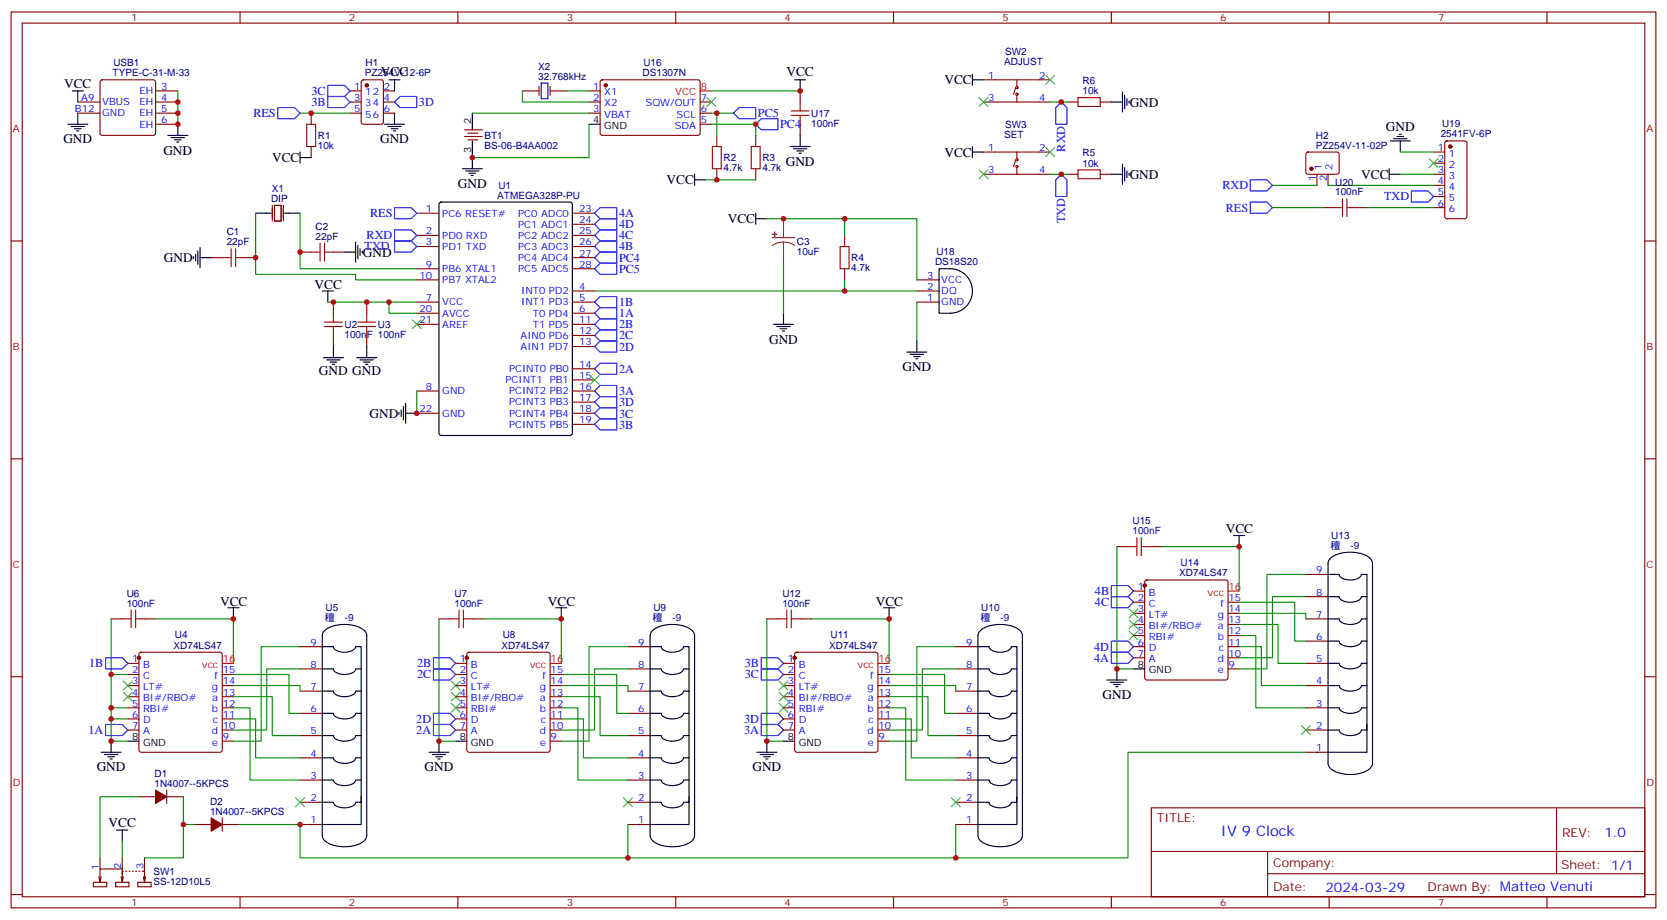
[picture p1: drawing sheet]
<svg xmlns="http://www.w3.org/2000/svg" width="529mm" height="292mm" viewBox="0 0 529 292" stroke-linecap="round" stroke-linejoin="round" font-family="sans-serif">
<g fill="none" stroke="#870000" stroke-width=".35">
<path d="M3.5 3.8h522.1v284.3h-522.1zM7.1 7.3h515v277.3h-515zM76.2 3.8v3.5M145.3 3.8v3.5M214.5 3.8v3.5M283.6 3.8v3.5M352.8 3.8v3.5M421.9 3.8v3.5M491.1 3.8v3.5M24.7 32.4h7M24.7 35.9h7M32 25.5l.5-.2h16.2l.5 .2 .2 .5v16.3l-.2 .5-.5 .2h-16.2l-.5-.3-.3-.4v-16.3z"/>
<path d="M49.4 32.4h7M49.4 35.9h7M49.4 28.9h7M49.4 39.4h7M98.8 35.9v3.5M111.1 32.4h3.6M111.1 35.9h3.6M111.1 28.9h3.6M114.9 25.5l.5-.2h5.6l.7 .5v12.9l-.5 .7h-5.8l-.7-.4v-13zM121.7 32.4h3.5M121.7 35.9h3.5M121.7 28.9h3.5"/>
<path d="M165.8 28.9h5.3M171.1 27.4v2.9M174.6 28.9h5.3M174.6 27.4v2.9M187 32.4h3.5M187 35.9h3.5M187 28.9h3.5M190.7 25.5l.5-.2 30.6 .1 .4 .6v16.5l-.7 .5-30.6-.1-.4-.6v-16.3zM222.2 32.4h3.6M222.2 35.9h3.6M222.2 39.4h3.6M254 28.9v3.5"/>
<path d="M254 39.4v3.6M312.2 32.4h21.2M312.2 25.3h21.2M322.4 27.8l-.7 2.1M322.8 30.3v2.1M322.8 25.3v2.1M338.7 32.4h3.5M349.2 32.4h3.6M98.8 46.5v3.5M147.5 43.3h5.6M147.5 41.2h5.6M148.5 44.4h3.2"/>
<path d="M148.5 42.3h3.2M227.5 43v3.5M227.5 53.6v3.5M239.9 43v3.5M239.9 53.6v3.5M312.2 48.3h21.2M312.2 55.3h21.2M322.4 50.7l-.7 2.1M322.8 53.2v2.1M322.8 48.3v2.1M338.7 55.3h3.5M349.2 55.3h3.6"/>
<path d="M414.7 48.5l.5-.2h9.5l.4 .7-.1 5.9-.6 .4-9.5-.1-.4-.6v-5.6zM418 55.3v3.5M421.6 55.3v3.5M455.1 48.3h3.5M455.1 55.3h3.5M455.1 51.8h3.5M455.1 58.8h3.5M458.8 44.9l.5-.2h5.7l.6 .5 .1 23.5-.5 .7h-5.9l-.6-.4-.1-23.6zM3.5 76.5h3.6M86.4 65.2v4.9M87.1 65.2h2.2v4.9h-2.2zM90 65.2v4.9"/>
<path d="M132.3 67.7h7M132.3 74.7h7M132.3 78.2h7M181.7 67.7h7M181.7 74.7h7M181.7 78.2h7M181.7 71.2h7M268.1 74.7v3.5M419.8 65.9h3.5M430.4 65.9h3.5M455.1 62.4h3.5M455.1 65.9h3.5"/>
<path d="M522.1 76.5h3.5M67 81.8h3.6M77.6 81.8h3.5M95.2 80h3.6M105.8 95.9v3.5M105.8 80h3.6M116.4 95.9v3.5M132.3 95.9h7M132.3 99.4h7M132.3 85.3h7M132.3 88.8h7M181.7 92.4h7"/>
<path d="M181.7 95.9h7M181.7 99.4h7M181.7 85.3h7M181.7 81.8h7M268.1 85.3v3.5M291 92.4h7.1M291 95.9h7.1M291 88.8h7.1M105.8 106.5v3.5M116.4 106.5v3.5M132.3 102.9h7M181.7 102.9h7"/>
<path d="M181.7 106.5h7M181.7 110h7M181.7 117.1h7M132.3 124.1h7M132.3 131.2h7M181.7 124.1h7M181.7 120.6h7M181.7 127.6h7M181.7 131.2h7M181.7 134.7h7M3.5 145.6h3.6M522.1 145.6h3.5"/>
<path d="M354.5 173.5h3.6M365.1 173.5h3.6M35.3 196.4h3.5M45.9 196.4h3.5M139.3 196.4h3.6M149.9 196.4h3.6M243.4 196.4h3.5M254 196.4h3.5M359.8 187.6h3.6M359.8 191.1h3.6M359.8 194.7h3.6M359.8 198.2h3.6"/>
<path d="M363.6 184.3l.5-.2h25l.5 .2 .2 .5v30.3l-.2 .5-.5 .2h-25l-.5-.2-.2-.5v-30.3zM389.8 191.1h3.5M389.8 194.7h3.5M389.8 198.2h3.5M414.5 196.4h7.1M414.5 189.4h7.1M414.5 182.3h7.1M3.5 214.8h3.6M40.6 210.5h3.5M40.6 214.1h3.5M40.6 217.6h3.5M44.3 207.2l.5-.2h25l.5 .2 .3 .5v30.4l-.3 .5-.5 .2h-25l-.5-.3-.2-.4v-30.4z"/>
<path d="M70.6 214.1h3.5M70.6 217.6h3.5M95.2 219.4h7.1M95.2 212.3h7.1M95.2 205.2h7.1M144.6 210.5h3.6M144.6 214.1h3.6M144.6 217.6h3.6M148.4 207.2l.5-.2h25l.5 .2 .2 .5v30.4l-.2 .5-.5 .2h-25l-.5-.3-.2-.4v-30.4zM174.6 214.1h3.6M174.6 217.6h3.6M199.3 219.4h7.1"/>
<path d="M199.3 212.3h7.1M199.3 205.2h7.1M248.7 210.5h3.5M248.7 214.1h3.5M248.7 217.6h3.5M252.5 207.2l.4-.2h25.1l.5 .2 .2 .5v30.4l-.2 .5-.5 .2h-25.1l-.5-.3-.2-.4v-30.4zM278.7 214.1h3.5M278.7 217.6h3.5M303.4 219.4h7M303.4 212.3h7M303.4 205.2h7M359.8 205.2h3.6"/>
<path d="M359.8 201.7h3.6M359.8 208.8h3.6M389.8 212.3h3.5M389.8 205.2h3.5M389.8 201.7h3.5M389.8 208.8h3.5M414.5 210.5h7.1M414.5 217.6h7.1M414.5 203.5h7.1M522.1 214.8h3.5M40.6 221.1h3.5M40.6 224.6h3.5"/>
<path d="M40.6 228.2h3.5M40.6 231.7h3.5M70.6 221.1h3.5M70.6 224.6h3.5M70.6 228.2h3.5M70.6 231.7h3.5M70.6 235.2h3.5M95.2 233.5h7.1M95.2 226.4h7.1M144.6 221.1h3.6M144.6 224.6h3.6M144.6 228.2h3.6"/>
<path d="M144.6 231.7h3.6M174.6 221.1h3.6M174.6 224.6h3.6M174.6 228.2h3.6M174.6 231.7h3.6M174.6 235.2h3.6M199.3 233.5h7.1M199.3 226.4h7.1M248.7 221.1h3.5M248.7 224.6h3.5M248.7 228.2h3.5M248.7 231.7h3.5"/>
<path d="M278.7 221.1h3.5M278.7 224.6h3.5M278.7 228.2h3.5M278.7 231.7h3.5M278.7 235.2h3.5M303.4 233.5h7M303.4 226.4h7M414.5 224.6h7.1M414.5 231.7h7.1M414.5 238.8h7.1M44.1 252.9h5.3M52.9 250.8v4.2"/>
<path d="M52.9 252.9h5.3M70.6 259.6v4.2M95.2 254.6h7.1M95.2 247.6h7.1M95.2 240.5h7.1M199.3 254.6h7.1M199.3 247.6h7.1M199.3 240.5h7.1M303.4 254.6h7M303.4 247.6h7M303.4 240.5h7M365.5 256.4h156.6v28.2h-156.6z"/>
<path d="M494.1 256.4v20.9M31.4 278.3l.3 1.7M31.7 272.3v3.5M32.1 278.3l-.4 1.7M38.5 278.3l.3 1.7 .4-1.7M38.8 275.8h-7.1v4.2M38.8 272.3v5.3M39.2 276.5h-.4v2.8M39.9 276.5h.3M40.9 276.5h.4M42 276.5h.3M43 276.5h.4"/>
<path d="M44.1 276.5h.3M45.2 276.5h.7v2.8M45.5 278.3l.4 1.7 .3-1.7M45.9 272.3v4.4M61.7 261.7h5.3M70.6 261.7h5.2M95.2 261.7h7.1M199.3 261.7h7.1M303.4 261.7h7M365.5 270.2h156.5M402.4 277.3h119.6M402.4 270.2v14.2"/>
<path d="M3.5 283.9h3.6M29.6 280h4.3v1.4h-4.3zM36.7 280h4.2v1.4h-4.2zM43.7 280h4.3v1.4h-4.3zM76.2 284.6v3.5M145.3 284.6v3.5M214.5 284.6v3.5M283.6 284.6v3.5M352.8 284.6v3.5M421.9 284.6v3.5M491.1 284.6v3.5M522.1 283.9h3.5"/>
<circle cx="322.8" cy="29.9" r=".35"/>
<circle cx="322.8" cy="27.8" r=".35"/>
<circle cx="322.8" cy="50.7" r=".35"/>
<circle cx="322.8" cy="52.8" r=".35"/>
</g>
<g fill="none" stroke="#000" stroke-width=".35">
<path d="M21.5 39.4h6.4M22.9 28.9h3.6M24.7 28.9v3.5M24.7 35.9v3.5M56.4 39.4v3.6M122.1 39.4h6.3M123.5 25.3h3.5M125.2 25.3v3.6M125.2 35.9v3.5M149.9 35.9v5.3M187 39.4h3.5M252.2 25.3h3.6"/>
<path d="M254 25.3v3.6M308.7 25.3h3.5M308.7 23.6v3.5M352.8 32.4h3.5M356.3 29.2v6.4M357 30.3v4.2M357.7 31.3v2.1M358.4 32v.7M22.6 40.1h4.2M23.6 40.9h2.2M24.3 41.6h.7M53.3 43h6.3"/>
<path d="M54.3 43.7h4.3M55.4 44.4h2.1M56.1 45.1h.7M95.2 50h3.6M95.2 48.3v3.5M123.1 40.1h4.3M124.2 40.9h2.1M124.9 41.6h.7M146.8 53.6h6.3M147.8 54.3h4.2M148.9 55h2.1M149.6 55.7h.7"/>
<path d="M149.9 44.7v8.9M220.5 55.3v3.5M220.5 57.1h3.5M250.8 46.5h6.4M251.9 47.2h4.2M252.9 47.9h2.2M253.6 48.6h.8M254 43v3.5M308.7 46.5v3.5M308.7 48.3h3.5M352.8 55.3h3.5M356.3 52.1v6.4"/>
<path d="M357 53.2v4.2M357.7 54.3v2.1M358.4 55v.7M441 55.3h3.5M441 53.6v3.5M441.3 44.7h6.4M442.4 44h4.2M443.4 43.3h2.2M444.1 42.6h.8M444.5 44.7v3.6M62.8 79.7v4.2M63.5 78.6v6.3"/>
<path d="M81.1 67.7h5M90.3 67.7h4.9M112.9 76.8v6.4M113.6 77.9v4.2M114.3 79v2.1M115 79.7v.7M139.6 64.3l.5-.2h40.9l.6 .5 .1 72.9-.5 .7h-41.1l-.7-.4-.1-73zM239.9 69.4h3.5M239.9 67.7v3.5M61.4 81.4v.7M62.1 80.7v2.1M63.5 81.8h3.5"/>
<path d="M102.3 92.4h3.5M104.1 92.4v3.5M109.4 80h3.5M248.7 99.4v3.5M298.1 85.3a11 11 0 0 1 7.4 1.1 7.1 7.1 0 0 1 2.9 8 7.1 7.1 0 0 1-6.8 5h-3.5zM102.7 113.5h6.3M103.7 114.2h4.2M104.8 114.9h2.1M105.5 115.6h.7M105.8 110v3.5M113.2 113.5h6.4M114.3 114.2h4.2"/>
<path d="M115.4 114.9h2.1M116.1 115.6h.7M116.4 110v3.5M245.5 102.9h6.4M246.6 103.6h4.2M247.6 104.4h2.2M248.4 105.1h.7M287.9 111.8h6.3M288.9 112.5h4.3M290 113.2h2.1M290.7 113.9h.7M291 108.2v3.6"/>
<path d="M126.6 130.8v.7M127.4 130.1v2.1M128.1 129v4.3M128.8 131.2h3.5M128.8 128v6.3M391.6 170h3.5M393.3 170v3.5M422.4 177.2a11.3 11.3 0 0 1 12.5 0l.7 1 .1 .6v63.5a4.1 4.1 0 0 1-3.8 3.1 11.2 11.2 0 0 1-9.5-1.5l-.7-1-.1-.6v-63.5l.1-.6zM72.3 192.9h3.5M74.1 192.9v3.5M176.4 192.9h3.5M178.2 192.9v3.5"/>
<path d="M280.5 192.9h3.5M282.2 192.9v3.5M421.6 196.4h3.5a3.7 3.7 0 0 0 4.3 1.7l1.4-.3a1.74 1.74 0 0 0 1.4-1.4h1.7M421.6 189.4h3.5a3.7 3.7 0 0 0 4.3 1.7l1.4-.4a1.74 1.74 0 0 0 1.4-1.3h1.7M421.6 182.3h3.5a3.7 3.7 0 0 0 4.3 1.7l1.4-.3a1.74 1.74 0 0 0 1.4-1.4h1.7v56.5h-12.3M102.3 219.4h3.5a3.7 3.7 0 0 0 4.4 1.7l1.4-.4a1.74 1.74 0 0 0 1.3-1.3h1.8M102.3 212.3h3.5a3.7 3.7 0 0 0 4.4 1.7l1.4-.3a1.74 1.74 0 0 0 1.3-1.4h1.8M102.3 205.2h3.5a3.7 3.7 0 0 0 4.4 1.8l1.4-.4a1.74 1.74 0 0 0 1.3-1.4h1.8v56.5h-12.4M103.1 200.1a11.3 11.3 0 0 1 12.5 0l.7 1 .1 .6v63.5a4.1 4.1 0 0 1-3.8 3.2 11.2 11.2 0 0 1-9.5-1.6l-.7-1-.1-.6v-63.5l.1-.6zM206.4 219.4h3.5a3.7 3.7 0 0 0 4.3 1.7l1.4-.4a1.74 1.74 0 0 0 1.4-1.3h1.7M206.4 212.3h3.5a3.7 3.7 0 0 0 4.3 1.7l1.4-.3a1.74 1.74 0 0 0 1.4-1.4h1.7M206.4 205.2h3.5a3.7 3.7 0 0 0 4.3 1.8l1.4-.4a1.74 1.74 0 0 0 1.4-1.4h1.7v56.5h-12.3"/>
<path d="M207.2 200.1a11.3 11.3 0 0 1 12.5 0l.7 1 .1 .6v63.5a4.1 4.1 0 0 1-3.8 3.2 11.2 11.2 0 0 1-9.5-1.6l-.7-1-.1-.6v-63.5l.1-.6zM310.4 219.4h3.6a3.7 3.7 0 0 0 4.3 1.7l1.4-.4a1.74 1.74 0 0 0 1.3-1.3h1.8M310.4 212.3h3.6a3.7 3.7 0 0 0 4.3 1.7l1.4-.3a1.74 1.74 0 0 0 1.3-1.4h1.8M310.4 205.2h3.6a3.7 3.7 0 0 0 4.3 1.8l1.4-.4a1.74 1.74 0 0 0 1.3-1.4h1.8v56.5h-12.4M311.2 200.1a11.3 11.3 0 0 1 12.6 0l.7 1 .1 .6v63.5a4.1 4.1 0 0 1-3.9 3.2 11.2 11.2 0 0 1-9.5-1.6l-.7-1-.1-.6v-63.5l.1-.6zM351.4 215.8h6.3M352.4 216.5h4.3M353.5 217.2h2.1M354.2 217.9h.7M354.5 212.3v3.5M359.8 212.3h3.6M421.6 217.6h3.5a3.7 3.7 0 0 0 4.3 1.7l1.4-.3a1.74 1.74 0 0 0 1.4-1.4h1.7"/>
<path d="M421.6 210.5h3.5a3.7 3.7 0 0 0 4.3 1.8l1.4-.4a1.74 1.74 0 0 0 1.4-1.4h1.7M421.6 203.5h3.5a3.7 3.7 0 0 0 4.3 1.7l1.4-.3a1.74 1.74 0 0 0 1.4-1.4h1.7M32.1 238.8h6.4M33.2 239.5h4.2M35.3 235.2v3.6M40.6 235.2h3.5M102.3 233.5h3.5a3.7 3.7 0 0 0 4.4 1.7l1.4-.4a1.74 1.74 0 0 0 1.3-1.3h1.8M102.3 226.4h3.5a3.7 3.7 0 0 0 4.4 1.7l1.4-.3a1.74 1.74 0 0 0 1.3-1.4h1.8M136.2 238.8h6.3M137.2 239.5h4.3M139.3 235.2v3.6M144.6 235.2h3.6"/>
<path d="M206.4 233.5h3.5a3.7 3.7 0 0 0 4.3 1.7l1.4-.4a1.74 1.74 0 0 0 1.4-1.3h1.7M206.4 226.4h3.5a3.7 3.7 0 0 0 4.3 1.7l1.4-.3a1.74 1.74 0 0 0 1.4-1.4h1.7M240.2 238.8h6.4M241.3 239.5h4.2M243.4 235.2v3.6M248.7 235.2h3.5M310.4 233.5h3.6a3.7 3.7 0 0 0 4.3 1.7l1.4-.4a1.74 1.74 0 0 0 1.3-1.3h1.8M310.4 226.4h3.6a3.7 3.7 0 0 0 4.3 1.7l1.4-.3a1.74 1.74 0 0 0 1.3-1.4h1.8M421.6 224.6h3.5a3.7 3.7 0 0 0 4.3 1.8l1.4-.4a1.74 1.74 0 0 0 1.4-1.4h1.7M433.9 229.9v1.8h-1.7a3.7 3.7 0 0 1-4.4 1.7l-1.4-.3a1.74 1.74 0 0 1-1.3-1.4h-3.5M34.2 240.2h2.1M34.9 240.9h.7"/>
<path d="M102.3 247.6h3.5a3.7 3.7 0 0 0 4.4 1.7l1.4-.3a1.74 1.74 0 0 0 1.3-1.4h1.8M102.3 240.5h3.5a3.7 3.7 0 0 0 4.4 1.7l1.4-.3a1.74 1.74 0 0 0 1.3-1.4h1.8M114.7 252.9v1.7h-1.8a3.7 3.7 0 0 1-4.3 1.8l-1.4-.4a1.74 1.74 0 0 1-1.4-1.4h-3.5M138.3 240.2h2.1M139 240.9h.7M206.4 247.6h3.5a3.7 3.7 0 0 0 4.3 1.7l1.4-.3a1.74 1.74 0 0 0 1.4-1.4h1.7M206.4 240.5h3.5a3.7 3.7 0 0 0 4.3 1.7l1.4-.3a1.74 1.74 0 0 0 1.4-1.4h1.7M218.7 252.9v1.7h-1.7a3.7 3.7 0 0 1-4.4 1.8l-1.4-.4a1.74 1.74 0 0 1-1.3-1.4h-3.5M242.4 240.2h2.1M243.1 240.9h.7M310.4 247.6h3.6a3.7 3.7 0 0 0 4.3 1.7l1.4-.3a1.74 1.74 0 0 0 1.3-1.4h1.8M310.4 240.5h3.6a3.7 3.7 0 0 0 4.3 1.7l1.4-.3a1.74 1.74 0 0 0 1.3-1.4h1.8"/>
<path d="M322.8 252.9v1.7h-1.8a3.7 3.7 0 0 1-4.3 1.8l-1.4-.4a1.74 1.74 0 0 1-1.3-1.4h-3.6M37 263.5h3.6M38.8 263.5v3.5"/>
</g>
<g fill="none" stroke="#008700" stroke-width=".35">
<path d="M56.4 28.9v10.5M95.2 35.9h15.9M149.9 35.9h37.1M165.8 28.9v3.5h21.2M179.9 28.9h7.1M187 39.4v10.6h-37.1M225.8 39.4h14.1v3.6M225.8 35.9h7M225.8 28.9h28.2M227.5 35.9v7.1M333.4 32.4h5.3M224 57.1h15.9"/>
<path d="M333.4 55.3h5.3M403.9 58.8h14.1M421.6 58.8h33.5M444.5 55.3h10.6M444.5 48.3h10.6M81.1 67.7v19.4h31.8v1.7h19.4M95.2 67.7v17.6h37.1M243.4 69.4h24.7v5.3M268.1 69.4h22.9v19.4M403.9 65.9h15.9M433.9 65.9h21.2M104.1 95.9h28.2"/>
<path d="M123.5 95.9v3.5h8.8M188.7 92.4h102.3M248.7 83.5v15.9M268.1 88.8v3.6M291 95.9v12.3M132.3 124.1v7.1M354.5 173.5v38.8h5.3M368.7 173.5h24.6v14.1M35.3 196.4v28.2M49.4 196.4h24.7v14.1M139.3 196.4v38.8h5.3M153.5 196.4h24.7v14.1"/>
<path d="M243.4 196.4v38.8h5.3M257.5 196.4h24.7v14.1M393.3 198.2h12.4v12.3h8.8M393.3 194.7h21.2v1.7M393.3 191.1h17.7v12.4h3.5M414.5 182.3h-12.3v30h-8.9M414.5 189.4h-10.6v19.4h-10.6M35.3 214.1h5.3M74.1 217.6h21.1v1.8M74.1 214.1h17.6v12.3h3.5M95.2 205.2h-12.3v30h-8.8M95.2 212.3h-10.5v19.4h-10.6"/>
<path d="M178.2 214.1h17.6v12.3h3.5M178.2 217.6h21.1v1.8M199.3 212.3h-10.6v19.4h-10.5M199.3 205.2h-12.3v30h-8.8M282.2 217.6h21.2v1.8M282.2 214.1h17.7v12.3h3.5M303.4 205.2h-12.4v30h-8.8M303.4 212.3h-10.6v19.4h-10.6M393.3 205.2h7.1v12.4h14.1M393.3 201.7h5.3v22.9h15.9M35.3 228.2h5.3M40.6 224.6h-5.3v10.6h5.3"/>
<path d="M74.1 228.2h7v12.3h14.1M74.1 224.6h5.3v23h15.8M74.1 221.1h12.3v12.4h8.8M178.2 221.1h12.3v12.4h8.8M178.2 224.6h5.2v23h15.9M178.2 228.2h7v12.3h14.1M282.2 228.2h7.1v12.3h14.1M282.2 224.6h5.3v23h15.9M282.2 221.1h12.4v12.4h8.8M414.5 238.8h-56.4v33.5h-54.7M44.1 252.9h-12.4v19.4M58.2 252.9v8.8h3.5"/>
<path d="M38.8 267v5.3M58.2 261.7v10.6h-12.3M75.8 261.7h19.4v10.6h104.1v-10.6M303.4 261.7v10.6h-104.1"/>
</g>
<g fill="none" stroke="#3c3" stroke-width=".35">
<path d="M224.4 31l2.8 2.8M227.2 31l-2.8 2.8M310.8 31l2.8 2.8M313.6 31l-2.8 2.8M332 23.9l2.8 2.8M334.8 23.9l-2.8 2.8M310.8 53.9l2.8 2.8M313.6 53.9l-2.8 2.8M332 46.8l2.8 2.9M334.8 46.8l-2.8 2.9M453.7 50.4l2.8 2.8M456.5 50.4l-2.8 2.8"/>
<path d="M130.9 101.5l2.8 2.9M133.7 101.5l-2.8 2.9M187.3 119.2l2.8 2.8M190.1 119.2l-2.8 2.8M358.4 193.3l2.8 2.8M358.4 196.8l2.8 2.8M361.2 196.8l-2.8 2.8M361.2 193.3l-2.8 2.8M39.2 216.2l2.8 2.8M39.2 219.7l2.8 2.8M42 216.2l-2.8 2.8M42 219.7l-2.8 2.8"/>
<path d="M143.2 219.7l2.8 2.8M143.2 216.2l2.8 2.8M146 219.7l-2.8 2.8M146 216.2l-2.8 2.8M247.3 216.2l2.8 2.8M247.3 219.7l2.8 2.8M250.1 216.2l-2.8 2.8M250.1 219.7l-2.8 2.8M358.4 200.3l2.8 2.8M361.2 200.3l-2.8 2.8M143.2 223.2l2.8 2.9M146 223.2l-2.8 2.9"/>
<path d="M247.3 223.2l2.8 2.9M250.1 223.2l-2.8 2.9M413.1 230.3l2.8 2.8M415.9 230.3l-2.8 2.8M93.8 253.2l2.9 2.8M96.7 253.2l-2.9 2.8M197.9 253.2l2.8 2.8M200.7 253.2l-2.8 2.8M302 253.2l2.8 2.8M304.8 253.2l-2.8 2.8"/>
</g>
<g fill="none" stroke="#a10000" stroke-width=".35">
<path d="M97.4 39.4h2.8v7.1h-2.8zM251.2 36.6h5.6M251.2 35.2h5.6M254 32.4v2.8M254 36.6v2.8M342.2 31h7v2.8h-7zM226.1 46.5h2.9v7.1h-2.9zM238.5 46.5h2.8v7.1h-2.8zM342.2 53.9h7v2.8h-7zM73.4 79v5.6M74.8 79v5.6M101.6 77.2v5.6"/>
<path d="M103 77.2v5.6M266.7 78.2h2.8v7.1h-2.8zM423.3 65.9h2.9M426.2 63.1v5.6M427.6 63.1v5.6M427.6 65.9h2.8M70.6 81.8h2.8M74.8 81.8h2.8M98.8 80h2.8M103 80h2.8M105.8 99.4v2.8M116.4 99.4v2.8"/>
<path d="M103 103.6h5.7M103 102.2h5.7M105.8 103.6v2.9M113.6 103.6h5.6M113.6 102.2h5.6M116.4 103.6v2.9M358.1 173.5h2.8M360.9 170.7v5.6M362.3 170.7v5.6M362.3 173.5h2.8M38.8 196.4h2.8M41.6 193.6v5.6"/>
<path d="M43 193.6v5.6M43 196.4h2.9M142.9 196.4h2.8M145.7 193.6v5.6M147.1 196.4h2.8M147.1 193.6v5.6M246.9 196.4h2.9M249.8 193.6v5.6M251.2 196.4h2.8M251.2 193.6v5.6"/>
</g>
<g fill="#000">
<circle cx="418" cy="238.8" r=".18"/>
<circle cx="98.8" cy="261.7" r=".18"/>
<circle cx="202.8" cy="261.7" r=".18"/>
<circle cx="306.9" cy="261.7" r=".18"/>
</g>
<g fill="#870000" stroke="#870000" stroke-width=".35">
<path d="M49.4 250.8l3.5 2.1-3.5 2.1z"/>
<path d="M67 259.6l3.6 2.1-3.6 2.1z"/>
<circle cx="44.1" cy="208.8" r=".53"/>
<circle cx="148.2" cy="208.8" r=".53"/>
<circle cx="252.2" cy="208.8" r=".53"/>
<circle cx="363.4" cy="185.8" r=".53"/>
<circle cx="116.4" cy="27.1" r=".53"/>
<circle cx="192.3" cy="27.1" r=".53"/>
<circle cx="460.4" cy="46.5" r=".53"/>
<circle cx="416.3" cy="53.6" r=".53"/>
</g>
<path d="M222.2 28.9h3.6M389.8 187.6h3.5M70.6 210.5h3.5M174.6 210.5h3.6M278.7 210.5h3.5" fill="none" stroke="#f00" stroke-width=".35"/>
<g fill="none" stroke="#00f" stroke-width=".35">
<path d="M88.2 34.1h5.3l1.7 1.8-1.7 1.8h-5.3zM104.1 30.6h5.3l1.7 1.8-1.7 1.7h-5.3zM104.1 27.1h5.3l1.7 1.8-1.7 1.7h-5.3zM125.2 32.4l1.8-1.8h5.3v3.5h-5.3zM234.6 34.1h5.3v3.6h-5.3l-1.8-1.8zM239.9 39.4l1.8-1.7h5.2v3.5h-5.2zM335.1 34.1l1.8-1.7 1.8 1.7v5.3h-3.6zM336.9 55.3l1.8 1.8v5.3h-3.6v-5.3zM396.9 57.1h5.3l1.7 1.7-1.7 1.8h-5.3zM125.2 65.9h5.3l1.8 1.8-1.8 1.7h-5.3zM125.2 76.5h5.3l1.8 1.7-1.8 1.8h-5.3zM125.2 73h5.3l1.8 1.7-1.8 1.8h-5.3z"/>
<path d="M188.7 67.7l1.8-1.8h5.3v3.5h-5.3zM188.7 71.2l1.8-1.8h5.3v3.6h-5.3zM188.7 74.7l1.8-1.7h5.3v3.5h-5.3zM188.7 78.2l1.8-1.7h5.3v3.5h-5.3zM396.9 64.1h5.3l1.7 1.8-1.7 1.8h-5.3zM448 60.6h5.3l1.8 1.8-1.8 1.7h-5.3zM188.7 95.9l1.8-1.8h5.3v3.5h-5.3zM188.7 99.4l1.8-1.8h5.3v3.6h-5.3zM188.7 81.8l1.8-1.8h5.3v3.5h-5.3zM188.7 85.3l1.8-1.8h5.3v3.6h-5.3zM188.7 102.9l1.8-1.7h5.3v3.5h-5.3zM188.7 106.5l1.8-1.8h5.3v3.5h-5.3z"/>
<path d="M188.7 110l1.8-1.8h5.3v3.6h-5.3zM188.7 117.1l1.8-1.8h5.3v3.5h-5.3zM188.7 124.1l1.8-1.8h5.3v3.6h-5.3zM188.7 127.6l1.8-1.7h5.3v3.5h-5.3zM188.7 131.2l1.8-1.8h5.3v3.5h-5.3zM188.7 134.7l1.8-1.8h5.3v3.6h-5.3zM352.8 185.8h5.3l1.7 1.8-1.7 1.8h-5.3zM352.8 189.4h5.3l1.7 1.7-1.7 1.8h-5.3zM33.5 208.8h5.3l1.8 1.7-1.8 1.8h-5.3zM137.6 212.3h5.3l1.7 1.8-1.7 1.7h-5.3zM137.6 208.8h5.3l1.7 1.7-1.7 1.8h-5.3zM241.7 208.8h5.2l1.8 1.7-1.8 1.8h-5.2z"/>
<path d="M241.7 212.3h5.2l1.8 1.8-1.8 1.7h-5.2zM352.8 203.5h5.3l1.7 1.7-1.7 1.8h-5.3zM352.8 207h5.3l1.7 1.8-1.7 1.7h-5.3zM33.5 229.9h5.3l1.8 1.8-1.8 1.8h-5.3zM137.6 229.9h5.3l1.7 1.8-1.7 1.8h-5.3zM137.6 226.4h5.3l1.7 1.8-1.7 1.7h-5.3zM241.7 226.4h5.2l1.8 1.8-1.8 1.7h-5.2zM241.7 229.9h5.2l1.8 1.8-1.8 1.8h-5.2z"/>
</g>
<path d="M171.8 26.4h2.1v4.9h-2.1z" fill="none" stroke="#00c" stroke-width=".35"/>
<path d="M245.2 75.4h7M248.7 76.8l1.9 .3 1.6 .8M248.7 76.8l-1.8 .3-1.7 .8M248.7 69.4v6M248.7 76.8v6.7" fill="none" stroke="#8c2424" stroke-width=".35"/>
<g fill="#8c2424" stroke="#8c2424" stroke-width=".35">
<path d="M245.2 74.4h1.4z"/>
<path d="M245.9 73.7v1.4z"/>
</g>
<g fill="#c00">
<circle cx="123.5" cy="95.9" r=".88"/>
<circle cx="105.8" cy="95.9" r=".88"/>
<circle cx="116.4" cy="95.9" r=".88"/>
<circle cx="81.1" cy="81.8" r=".88"/>
<circle cx="95.3" cy="80" r=".88"/>
<circle cx="132.3" cy="131.2" r=".88"/>
<circle cx="74.1" cy="196.4" r=".88"/>
<circle cx="35.3" cy="224.6" r=".88"/>
<circle cx="35.3" cy="228.2" r=".88"/>
<circle cx="35.3" cy="214.1" r=".88"/>
<circle cx="178.2" cy="196.4" r=".88"/>
<circle cx="35.3" cy="235.2" r=".88"/>
<circle cx="139.3" cy="235.2" r=".88"/>
<circle cx="243.4" cy="235.2" r=".88"/>
<circle cx="282.2" cy="196.4" r=".88"/>
<circle cx="354.5" cy="212.3" r=".88"/>
<circle cx="393.3" cy="173.5" r=".88"/>
<circle cx="56.4" cy="32.4" r=".88"/>
<circle cx="56.4" cy="39.4" r=".88"/>
<circle cx="56.4" cy="35.9" r=".88"/>
<circle cx="58.2" cy="261.7" r=".88"/>
<circle cx="95.3" cy="261.7" r=".88"/>
<circle cx="199.3" cy="272.3" r=".88"/>
<circle cx="303.4" cy="272.3" r=".88"/>
<circle cx="254" cy="28.9" r=".88"/>
<circle cx="98.8" cy="35.9" r=".88"/>
<circle cx="227.5" cy="57.1" r=".88"/>
<circle cx="239.9" cy="39.4" r=".88"/>
<circle cx="227.5" cy="35.9" r=".88"/>
<circle cx="248.7" cy="69.4" r=".88"/>
<circle cx="268.1" cy="69.4" r=".88"/>
<circle cx="268.1" cy="92.4" r=".88"/>
<circle cx="336.9" cy="32.4" r=".88"/>
<circle cx="336.9" cy="55.3" r=".88"/>
<circle cx="149.9" cy="50" r=".88"/>
</g>
<text font-size="4.6" fill="#00f" x="387.6" y="265.4">IV 9 Clock</text>
<g font-size="4.2">
<text x="20.3" y="27.8">VCC</text>
<text x="120.9" y="24.3">VCC</text>
<text x="249.7" y="24.3">VCC</text>
<text x="299.8" y="26.8">VCC</text>
<text x="358.6" y="33.8">GND</text>
<text x="439.9" y="41.5">GND</text>
<text x="20.1" y="45.5">GND</text>
<text x="120.6" y="45.5">GND</text>
<text x="51.9" y="49.1">GND</text>
<text x="86.4" y="51.5">VCC</text>
<text x="249.4" y="52.6">GND</text>
<text x="299.8" y="49.7">VCC</text>
<text x="145.3" y="59.6">GND</text>
<text x="211.6" y="58.5">VCC</text>
<text x="358.6" y="56.8">GND</text>
<text x="432.1" y="56.8">VCC</text>
<text x="231" y="70.9">VCC</text>
<text x="52" y="83.2">GND</text>
<text x="115.2" y="81.4">GND</text>
<text x="99.8" y="91.7">VCC</text>
<text x="244.1" y="109">GND</text>
<text x="101.2" y="119.2">GND GND</text>
<text x="286.5" y="117.8">GND</text>
<text x="117.3" y="132.6">GND</text>
<text x="389.1" y="169.3">VCC</text>
<text x="69.8" y="192.2">VCC</text>
<text x="173.9" y="192.2">VCC</text>
<text x="278" y="192.2">VCC</text>
<text x="350" y="221.9">GND</text>
<text x="30.7" y="244.8">GND</text>
<text x="134.8" y="244.8">GND</text>
<text x="238.8" y="244.8">GND</text>
<text x="34.5" y="262.4">VCC</text>
</g>
<g font-size="4.2" fill="#00f">
<text x="509.3" y="265.7">1.0</text>
<text x="420.7" y="283">2024-03-29</text>
</g>
<g font-size="3.9" fill="#00f">
<text x="98.9" y="33.6">3B</text>
<text x="98.9" y="30.1">3C</text>
<text x="133" y="33.7">3D</text>
<text x="80.4" y="37.1">RES</text>
<text x="240.6" y="37.2">PC5</text>
<text x="247.6" y="40.7">PC4</text>
<text x="338.2" y="48.1" transform="rotate(-90 338.2 48.1)">RXD</text>
<text x="388" y="60.1">RXD</text>
<text x="439.4" y="63.6">TXD</text>
<text x="117.5" y="68.9">RES</text>
<text x="196.5" y="68.9">4A</text>
<text x="338.2" y="70.8" transform="rotate(-90 338.2 70.8)">TXD</text>
<text x="389.1" y="67.2">RES</text>
<text x="116.4" y="76">RXD</text>
<text x="196.5" y="72.4">4D</text>
<text x="196.5" y="76">4C</text>
<text x="115.7" y="79.5">TXD</text>
<text x="196.5" y="79.5">4B</text>
<text x="196.5" y="83.1">PC4</text>
<text x="196.5" y="86.7">PC5</text>
<text x="196.5" y="97.1">1B</text>
<text x="196.5" y="100.7">1A</text>
<text x="196.5" y="104.2">2B</text>
<text x="196.5" y="107.7">2C</text>
<text x="196.5" y="111.2">2D</text>
<text x="196.5" y="118.4">2A</text>
<text x="196.5" y="125.5">3A</text>
<text x="196.5" y="129">3D</text>
<text x="196.5" y="132.5">3C</text>
<text x="196.5" y="136">3B</text>
<text x="347.6" y="188.9">4B</text>
<text x="347.6" y="192.4">4C</text>
<text x="347.3" y="206.5">4D</text>
<text x="28.3" y="211.8">1B</text>
<text x="132.4" y="215.3">2C</text>
<text x="132.4" y="211.8">2B</text>
<text x="236.4" y="211.8">3B</text>
<text x="236.4" y="215.3">3C</text>
<text x="347.3" y="210">4A</text>
<text x="28.1" y="233">1A</text>
<text x="132.1" y="233">2A</text>
<text x="132.1" y="229.4">2D</text>
<text x="236.2" y="229.4">3D</text>
<text x="236.2" y="233">3A</text>
</g>
<g font-size="3.9" fill="#800">
<text x="367.2" y="261">TITLE:</text>
<text x="495.9" y="265.7">REV:</text>
<text x="404.1" y="275.2">Company:</text>
<text x="495.5" y="275.8">Sheet: 1/1</text>
<text x="404.1" y="282.9">Date:</text>
<text x="453.2" y="282.9">Drawn By: Matteo Venuti</text>
</g>
<g font-size="3.2" fill="#800">
<text x="41.6" y="6.8">1</text>
<text x="110.8" y="6.8">2</text>
<text x="179.9" y="6.8">3</text>
<text x="249.1" y="6.8">4</text>
<text x="318.2" y="6.8">5</text>
<text x="387.3" y="6.8">6</text>
<text x="456.5" y="6.8">7</text>
<text x="4.1" y="41.9">A</text>
<text x="522.6" y="41.9">A</text>
<text x="4.1" y="111.1">B</text>
<text x="522.6" y="111.1">B</text>
<text x="4.1" y="180.2">C</text>
<text x="522.6" y="180.2">C</text>
<text x="4.1" y="249.3">D</text>
<text x="522.6" y="249.3">D</text>
<text x="41.6" y="287.6">1</text>
<text x="110.8" y="287.6">2</text>
<text x="179.9" y="287.6">3</text>
<text x="249.1" y="287.6">4</text>
<text x="318.2" y="287.6">5</text>
<text x="387.3" y="287.6">6</text>
<text x="456.5" y="287.6">7</text>
</g>
<g font-size="3.2" fill="#000080">
<text x="319.1" y="17.6">SW2</text>
<text x="36" y="20.9">USB1</text>
<text x="116" y="20.9">H1</text>
<text x="170.8" y="22.1">X2</text>
<text x="204.2" y="20.9">U16</text>
<text x="318.7" y="20.7">ADJUST</text>
<text x="35.8" y="24.2">TYPE-C-31-M-33</text>
<text x="115.8" y="24.2">PZ254V-12-6P</text>
<text x="170.8" y="25.3">32.768kHz</text>
<text x="204" y="24.2">DS1307N</text>
<text x="343.6" y="29.9">10k</text>
<text x="343.6" y="26.7">R6</text>
<text x="257.5" y="40.2">100nF</text>
<text x="257.5" y="37.1">U17</text>
<text x="319.1" y="40.5">SW3</text>
<text x="457.8" y="40.3">U19</text>
<text x="100.9" y="47.3">10k</text>
<text x="100.9" y="44.1">R1</text>
<text x="153.8" y="47.3">BS-06-B4AA002</text>
<text x="153.8" y="44.1">BT1</text>
<text x="318.7" y="43.7">SET</text>
<text x="417.7" y="47.2">PZ254V-11-02P</text>
<text x="417.7" y="44">H2</text>
<text x="457.3" y="43.6">2541FV-6P</text>
<text x="229.7" y="51.1">R2</text>
<text x="242" y="51.1">R3</text>
<text x="343.6" y="52.8">10k</text>
<text x="343.6" y="49.6">R5</text>
<text x="158.2" y="59.9">U1</text>
<text x="229.7" y="54.3">4.7k</text>
<text x="242" y="54.3">4.7k</text>
<text x="423.8" y="58.9">U20</text>
<text x="86.1" y="64.1">DIP</text>
<text x="86.3" y="60.9">X1</text>
<text x="157.9" y="63.1">ATMEGA328P-PU</text>
<text x="423.8" y="62">100nF</text>
<text x="72" y="77.9">22pF</text>
<text x="72" y="74.7">C1</text>
<text x="100.2" y="76.1">22pF</text>
<text x="100.2" y="72.9">C2</text>
<text x="252.9" y="77.6">C3</text>
<text x="252.9" y="80.8">10uF</text>
<text x="270.2" y="82.9">R4</text>
<text x="297.2" y="80.8">U18</text>
<text x="270.2" y="86.1">4.7k</text>
<text x="296.8" y="84.1">DS18S20</text>
<text x="109.4" y="107.3">100nF 100nF</text>
<text x="109.4" y="104.1">U2</text>
<text x="119.9" y="104.1">U3</text>
<text x="359.5" y="166.4">U15</text>
<text x="359.5" y="169.6">100nF</text>
<text x="422.6" y="171">U13</text>
<text x="374.8" y="179.6">U14</text>
<text x="422.3" y="174.2">䆄ሀ-9</text>
<text x="374.4" y="182.9">XD74LS47</text>
<text x="40.2" y="189.4">U6</text>
<text x="144.3" y="189.4">U7</text>
<text x="248.4" y="189.4">U12</text>
<text x="40.2" y="192.5">100nF</text>
<text x="103.1" y="197.1">䆄ሀ-9</text>
<text x="103.3" y="193.9">U5</text>
<text x="144.3" y="192.5">100nF</text>
<text x="207.2" y="197.1">䆄ሀ-9</text>
<text x="207.4" y="193.9">U9</text>
<text x="248.4" y="192.5">100nF</text>
<text x="311.2" y="197.1">䆄ሀ-9</text>
<text x="311.5" y="193.9">U10</text>
<text x="55.5" y="202.5">U4</text>
<text x="159.6" y="202.5">U8</text>
<text x="263.6" y="202.5">U11</text>
<text x="55.1" y="205.8">XD74LS47</text>
<text x="159.2" y="205.8">XD74LS47</text>
<text x="263.2" y="205.8">XD74LS47</text>
<text x="49" y="249.7">1N4007--5KPCS</text>
<text x="49" y="246.5">D1</text>
<text x="66.7" y="255.3">D2</text>
<text x="66.7" y="258.5">1N4007--5KPCS</text>
<text x="48.7" y="280.8">SS-12D10L5</text>
<text x="48.7" y="277.7">SW1</text>
</g>
<g font-size="3.2" fill="#00f">
<text x="44.3" y="29.9">EH</text>
<text x="51.2" y="28.5">3</text>
<text x="112.5" y="28.5">1</text>
<text x="121.9" y="28.5">2</text>
<text x="188.3" y="28.5">1</text>
<text x="313.7" y="25">1</text>
<text x="329.8" y="25">2</text>
<text x="23.8" y="35.6">B12</text>
<text x="25.8" y="32">A9</text>
<text x="32.5" y="33.4">VBUS</text>
<text x="44.3" y="33.4">EH</text>
<text x="51.2" y="32">4</text>
<text x="51.2" y="35.6">5</text>
<text x="112.5" y="32">3</text>
<text x="112.5" y="35.6">5</text>
<text x="116" y="30.3">12</text>
<text x="116" y="33.8">34</text>
<text x="121.9" y="35.6">6</text>
<text x="121.9" y="32">4</text>
<text x="188.3" y="32">2</text>
<text x="188.3" y="35.6">3</text>
<text x="191.8" y="30.3">X1</text>
<text x="191.8" y="33.8">X2</text>
<text x="204.9" y="33.8">SQW/OUT</text>
<text x="222.4" y="35.6">6</text>
<text x="222.4" y="32">7</text>
<text x="313.7" y="32">3</text>
<text x="329.8" y="32">4</text>
<text x="32.5" y="37">GND</text>
<text x="44.3" y="37">EH</text>
<text x="44.3" y="40.5">EH</text>
<text x="51.2" y="39.1">6</text>
<text x="116" y="37.3">56</text>
<text x="191.8" y="37.3">VBAT</text>
<text x="214.2" y="40.9">SDA</text>
<text x="214.8" y="37.3">SCL</text>
<text x="222.4" y="39.1">5</text>
<text x="313.7" y="47.9">1</text>
<text x="329.8" y="47.9">2</text>
<text x="456.4" y="47.9">1</text>
<text x="456.4" y="51.4">2</text>
<text x="459.9" y="49.7">1</text>
<text x="459.9" y="53.2">2</text>
<text x="313.7" y="55">3</text>
<text x="329.8" y="55">4</text>
<text x="417.7" y="57.5" transform="rotate(-90 417.7 57.5)">1</text>
<text x="419.5" y="54" transform="rotate(-90 419.5 54)">1</text>
<text x="421.2" y="57.5" transform="rotate(-90 421.2 57.5)">2</text>
<text x="423" y="54" transform="rotate(-90 423 54)">2</text>
<text x="456.4" y="55">3</text>
<text x="456.4" y="58.5">4</text>
<text x="459.9" y="56.7">3</text>
<text x="456.4" y="62">5</text>
<text x="456.4" y="65.5">6</text>
<text x="459.9" y="60.3">4</text>
<text x="459.9" y="63.8">5</text>
<text x="135.2" y="67.3">1</text>
<text x="140.4" y="68.7">PC6 RESET#</text>
<text x="164.5" y="68.7">PC0 ADC0</text>
<text x="183.8" y="67.3">23</text>
<text x="183.8" y="70.8">24</text>
<text x="459.9" y="67.3">6</text>
<text x="135.2" y="74.4">2</text>
<text x="135.2" y="77.9">3</text>
<text x="140.4" y="75.8">PD0 RXD</text>
<text x="164.5" y="72.2">PC1 ADC1</text>
<text x="164.5" y="75.8">PC2 ADC2</text>
<text x="183.8" y="74.4">25</text>
<text x="183.8" y="77.9">26</text>
<text x="140.4" y="79.3">PD1 TXD</text>
<text x="164.5" y="79.3">PC3 ADC3</text>
<text x="164.5" y="82.8">PC4 ADC4</text>
<text x="183.8" y="81.4">27</text>
<text x="133.2" y="88.5">10</text>
<text x="135.2" y="84.9">9</text>
<text x="140.4" y="86.4">PB6 XTAL1</text>
<text x="140.4" y="89.9">PB7 XTAL2</text>
<text x="164.5" y="86.4">PC5 ADC5</text>
<text x="183.8" y="84.9">28</text>
<text x="294.3" y="88.5">3</text>
<text x="298.8" y="89.9">VCC</text>
<text x="135.2" y="95.5">7</text>
<text x="165.5" y="93.4">INT0 PD2</text>
<text x="183.8" y="92">4</text>
<text x="183.8" y="95.5">5</text>
<text x="294.3" y="95.5">1</text>
<text x="294.3" y="92">2</text>
<text x="298.8" y="93.4">DQ</text>
<text x="133.2" y="99.1">20</text>
<text x="140.4" y="96.9">VCC</text>
<text x="140.4" y="100.5">AVCC</text>
<text x="165.5" y="96.9">INT1 PD3</text>
<text x="169.2" y="100.5">T0 PD4</text>
<text x="183.8" y="99.1">6</text>
<text x="298.8" y="96.8">GND</text>
<text x="133.2" y="102.6">21</text>
<text x="140.4" y="104">AREF</text>
<text x="165.2" y="107.5">AIN0 PD6</text>
<text x="169.2" y="104">T1 PD5</text>
<text x="183.8" y="102.6">11</text>
<text x="183.8" y="106.1">12</text>
<text x="165.2" y="111.1">AIN1 PD7</text>
<text x="183.8" y="109.6">13</text>
<text x="161.6" y="118.1">PCINT0 PB0</text>
<text x="183.8" y="116.7">14</text>
<text x="135.2" y="123.8">8</text>
<text x="140.4" y="125.2">GND</text>
<text x="160.5" y="121.6">PCINT1</text>
<text x="161.6" y="125.2">PCINT2 PB2</text>
<text x="174.5" y="121.6">PB1</text>
<text x="183.8" y="120.2">15</text>
<text x="183.8" y="123.8">16</text>
<text x="133.2" y="130.8">22</text>
<text x="161.6" y="128.7">PCINT3 PB3</text>
<text x="183.8" y="127.3">17</text>
<text x="183.8" y="130.8">18</text>
<text x="140.4" y="132.2">GND</text>
<text x="161.6" y="132.2">PCINT4 PB4</text>
<text x="161.6" y="135.7">PCINT5 PB5</text>
<text x="183.8" y="134.3">19</text>
<text x="417.8" y="182">9</text>
<text x="361.2" y="187.3">1</text>
<text x="361.2" y="190.8">2</text>
<text x="364.7" y="189">B</text>
<text x="390" y="190.8">15</text>
<text x="417.8" y="189">8</text>
<text x="361.2" y="194.3">3</text>
<text x="361.2" y="197.8">4</text>
<text x="364.7" y="192.5">C</text>
<text x="364.7" y="196.1">LT#</text>
<text x="386.5" y="196.1">g</text>
<text x="387.4" y="192.5">f</text>
<text x="390" y="197.8">13</text>
<text x="390" y="194.3">14</text>
<text x="417.8" y="196.1">7</text>
<text x="361.2" y="201.4">5</text>
<text x="364.7" y="199.6">BI#/RBO#</text>
<text x="364.7" y="203.1">RBI#</text>
<text x="386.5" y="203.1">b</text>
<text x="386.6" y="199.6">a</text>
<text x="390" y="201.4">12</text>
<text x="417.8" y="203.1">6</text>
<text x="98.5" y="204.9">9</text>
<text x="202.6" y="204.9">9</text>
<text x="306.7" y="204.9">9</text>
<text x="361.2" y="204.9">6</text>
<text x="361.2" y="208.4">7</text>
<text x="364.7" y="206.7">D</text>
<text x="386.9" y="206.7">c</text>
<text x="390" y="208.4">10</text>
<text x="390" y="204.9">11</text>
<text x="41.9" y="210.2">1</text>
<text x="41.9" y="213.7">2</text>
<text x="45.4" y="211.9">B</text>
<text x="45.4" y="215.5">C</text>
<text x="68.1" y="215.5">f</text>
<text x="70.7" y="213.7">15</text>
<text x="98.5" y="211.9">8</text>
<text x="146" y="210.2">1</text>
<text x="146" y="213.7">2</text>
<text x="149.5" y="211.9">B</text>
<text x="149.5" y="215.5">C</text>
<text x="172.2" y="215.5">f</text>
<text x="174.8" y="213.7">15</text>
<text x="202.6" y="211.9">8</text>
<text x="250" y="210.2">1</text>
<text x="250" y="213.7">2</text>
<text x="253.5" y="211.9">B</text>
<text x="253.5" y="215.5">C</text>
<text x="276.3" y="215.5">f</text>
<text x="278.9" y="213.7">15</text>
<text x="306.7" y="211.9">8</text>
<text x="364.7" y="210.2">A</text>
<text x="386.5" y="210.2">d</text>
<text x="386.6" y="213.7">e</text>
<text x="390" y="211.9">9</text>
<text x="417.8" y="210.2">5</text>
<text x="41.9" y="217.2">3</text>
<text x="41.9" y="220.8">4</text>
<text x="45.4" y="219">LT#</text>
<text x="67.3" y="219">g</text>
<text x="70.7" y="220.8">13</text>
<text x="70.7" y="217.2">14</text>
<text x="98.5" y="219">7</text>
<text x="146" y="217.2">3</text>
<text x="146" y="220.8">4</text>
<text x="149.5" y="219">LT#</text>
<text x="171.3" y="219">g</text>
<text x="174.8" y="220.8">13</text>
<text x="174.8" y="217.2">14</text>
<text x="202.6" y="219">7</text>
<text x="250" y="217.2">3</text>
<text x="250" y="220.8">4</text>
<text x="253.5" y="219">LT#</text>
<text x="275.4" y="219">g</text>
<text x="278.9" y="220.8">13</text>
<text x="278.9" y="217.2">14</text>
<text x="306.7" y="219">7</text>
<text x="417.8" y="217.2">4</text>
<text x="41.9" y="224.3">5</text>
<text x="41.9" y="227.8">6</text>
<text x="45.4" y="222.5">BI#/RBO#</text>
<text x="45.4" y="226.1">RBI#</text>
<text x="67.3" y="226.1">b</text>
<text x="67.3" y="222.5">a</text>
<text x="70.7" y="227.8">11</text>
<text x="70.7" y="224.3">12</text>
<text x="98.5" y="226.1">6</text>
<text x="146" y="224.3">5</text>
<text x="146" y="227.8">6</text>
<text x="149.5" y="222.5">BI#/RBO#</text>
<text x="149.5" y="226.1">RBI#</text>
<text x="171.3" y="226.1">b</text>
<text x="171.4" y="222.5">a</text>
<text x="174.8" y="227.8">11</text>
<text x="174.8" y="224.3">12</text>
<text x="202.6" y="226.1">6</text>
<text x="250" y="224.3">5</text>
<text x="250" y="227.8">6</text>
<text x="253.5" y="222.5">BI#/RBO#</text>
<text x="253.5" y="226.1">RBI#</text>
<text x="275.4" y="226.1">b</text>
<text x="275.5" y="222.5">a</text>
<text x="278.9" y="227.8">11</text>
<text x="278.9" y="224.3">12</text>
<text x="306.7" y="226.1">6</text>
<text x="417.8" y="224.3">3</text>
<text x="41.9" y="231.4">7</text>
<text x="45.4" y="229.6">D</text>
<text x="45.4" y="233.1">A</text>
<text x="67.3" y="233.1">d</text>
<text x="67.6" y="229.6">c</text>
<text x="70.7" y="231.4">10</text>
<text x="98.5" y="233.1">5</text>
<text x="146" y="231.4">7</text>
<text x="149.5" y="229.6">D</text>
<text x="149.5" y="233.1">A</text>
<text x="171.3" y="233.1">d</text>
<text x="171.7" y="229.6">c</text>
<text x="174.8" y="231.4">10</text>
<text x="202.6" y="233.1">5</text>
<text x="250" y="231.4">7</text>
<text x="253.5" y="229.6">D</text>
<text x="253.5" y="233.1">A</text>
<text x="275.4" y="233.1">d</text>
<text x="275.7" y="229.6">c</text>
<text x="278.9" y="231.4">10</text>
<text x="306.7" y="233.1">5</text>
<text x="417.8" y="231.4">2</text>
<text x="67.4" y="236.6">e</text>
<text x="70.7" y="234.9">9</text>
<text x="171.4" y="236.6">e</text>
<text x="174.8" y="234.9">9</text>
<text x="275.5" y="236.6">e</text>
<text x="278.9" y="234.9">9</text>
<text x="417.8" y="238.4">1</text>
<text x="98.5" y="240.2">4</text>
<text x="202.6" y="240.2">4</text>
<text x="306.7" y="240.2">4</text>
<text x="98.5" y="247.2">3</text>
<text x="202.6" y="247.2">3</text>
<text x="306.7" y="247.2">3</text>
<text x="98.5" y="254.3">2</text>
<text x="202.6" y="254.3">2</text>
<text x="306.7" y="254.3">2</text>
<text x="98.5" y="261.3">1</text>
<text x="202.6" y="261.3">1</text>
<text x="306.7" y="261.3">1</text>
<text x="38.5" y="275.8" transform="rotate(-90 38.5 275.8)">2</text>
<text x="45.5" y="275.8" transform="rotate(-90 45.5 275.8)">3</text>
<text x="31.4" y="276.2" transform="rotate(-90 31.4 276.2)">1</text>
</g>
<g font-size="3.2" fill="#f00">
<text x="222.4" y="28.5">8</text>
<text x="214.3" y="30.3">VCC</text>
<text x="383.3" y="189">vcc</text>
<text x="390" y="187.3">16</text>
<text x="64.1" y="211.9">vcc</text>
<text x="70.7" y="210.2">16</text>
<text x="168.1" y="211.9">vcc</text>
<text x="174.8" y="210.2">16</text>
<text x="272.2" y="211.9">vcc</text>
<text x="278.9" y="210.2">16</text>
</g>
<g font-size="3.2">
<text x="149.6" y="39.4" transform="rotate(-90 149.6 39.4)">2</text>
<text x="188.3" y="39.1">4</text>
<text x="191.8" y="40.9">GND</text>
<text x="149.6" y="48.5" transform="rotate(-90 149.6 48.5)">3</text>
<text x="361.2" y="211.9">8</text>
<text x="364.7" y="213.7">GND</text>
<text x="41.9" y="234.9">8</text>
<text x="45.4" y="236.6">GND</text>
<text x="146" y="234.9">8</text>
<text x="149.5" y="236.6">GND</text>
<text x="250" y="234.9">8</text>
<text x="253.5" y="236.6">GND</text>
</g>
</svg>
